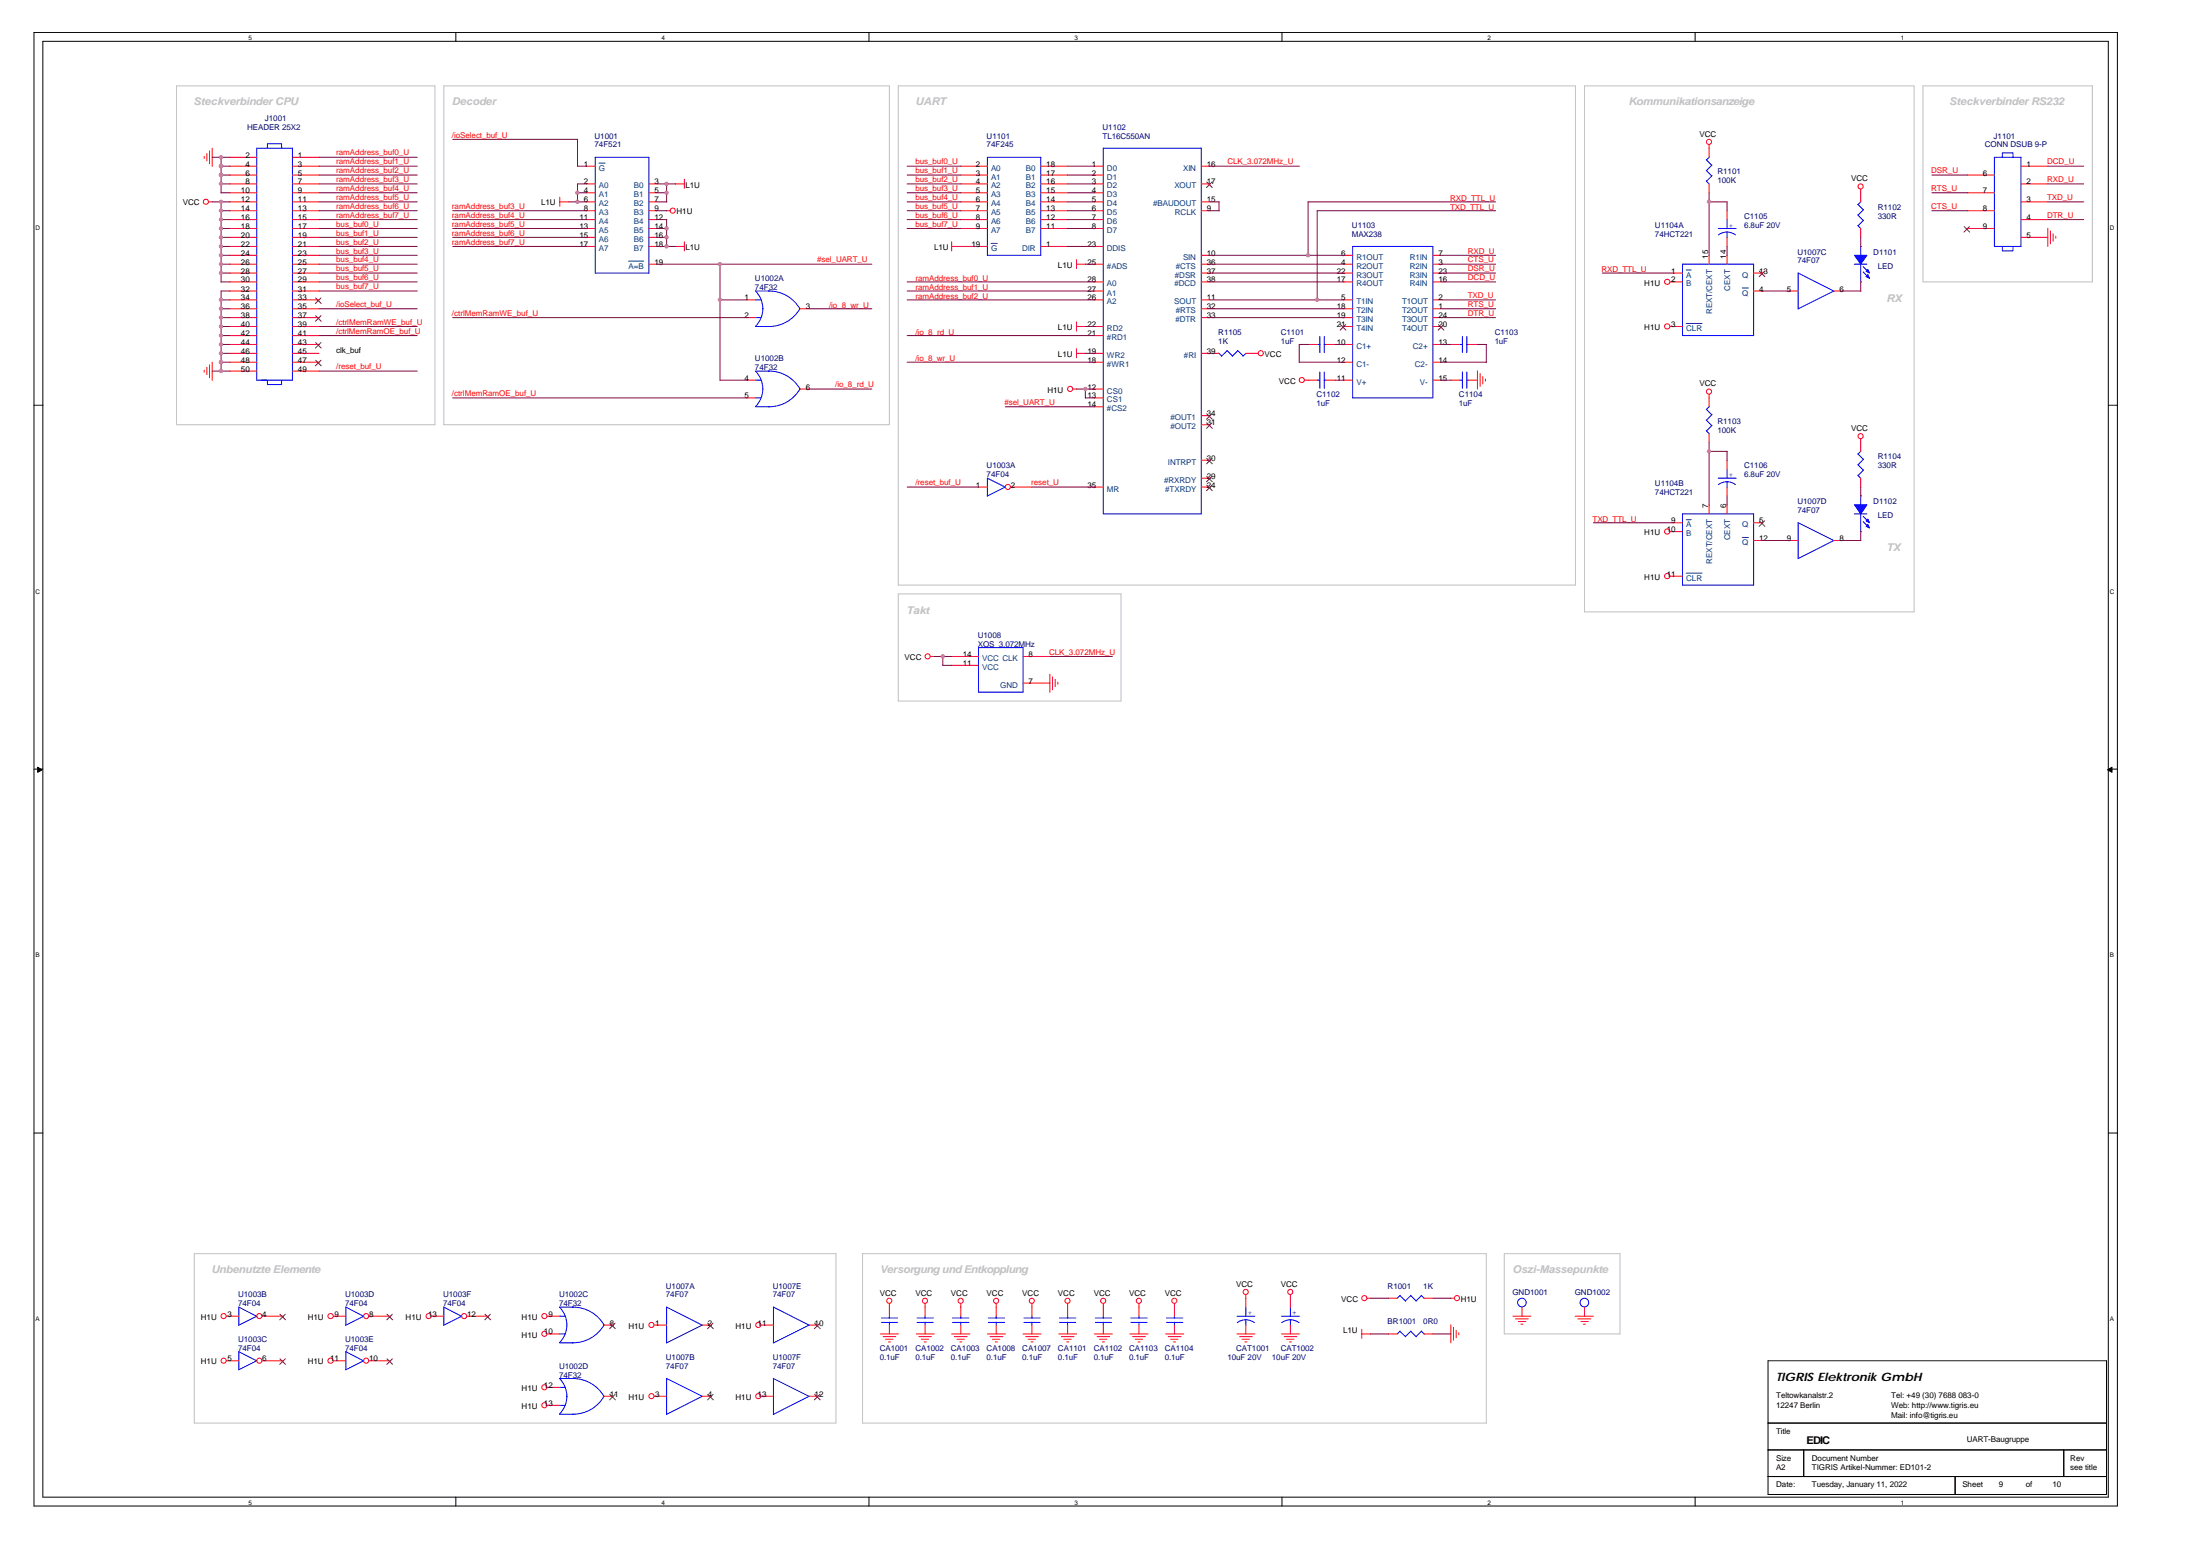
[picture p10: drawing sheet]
<svg xmlns="http://www.w3.org/2000/svg" width="420mm" height="297mm" viewBox="0 0 420 297" stroke-linecap="round" stroke-linejoin="round" font-family="sans-serif">
<g fill="none" stroke="#000" stroke-width=".19">
<path d="M6.5 6.2h397.9v281.3h-397.9zM8.2 7.9h394.4v277.9h-394.4zM87.1 6.2v1.7M166 6.2v1.7M244.8 6.2v1.7M323.7 6.2v1.7M6.5 77.4h1.7M402.6 77.4h1.7M6.5 146.8h1.7M402.6 146.8h1.7M6.5 216.3h1.7M402.6 216.3h1.7"/>
<path d="M337.7 259.8h64.6v25.5h-64.6zM337.7 271.7h64.6M337.7 276.8h64.6M344.5 276.8v5.1M394.1 276.8v5.1M87.1 285.8v1.7M166 285.8v1.7M244.8 285.8v1.7M323.7 285.8v1.7M337.7 281.9h64.6M373.4 281.9v3.4"/>
</g>
<g fill="#000" stroke="#000" stroke-width=".19">
<path d="M7.2 146.5l.8 .5-.8 .4z" fill-rule="evenodd"/>
<path d="M402.5 147l.9-.5v.9z" fill-rule="evenodd"/>
</g>
<path d="M33.7 16.4h49.4v64.7h-49.4zM84.8 16.4h85.1v64.7h-85.1zM171.5 16.4h129.4v95.3h-129.4zM302.6 16.4h63v100.4h-63zM367.3 16.4h32.3v37.4h-32.3zM171.5 113.4h42.6v20.4h-42.6zM37.1 239.3h122.6v32.4h-122.6zM164.7 239.3h119.2v32.4h-119.2zM287.3 239.3h22.1v15.3h-22.1z" fill="none" stroke="#c0c0c0" stroke-width=".19"/>
<g fill="none" stroke="#f00" stroke-width=".19">
<path d="M39 29.9v.3M39.5 29.3v1.4M39.8 38.5h.8M40 28.8v2.5M40.5 28.3v3.5M43.9 35.1h5.1M43.9 38.5h5.1M43.9 31.7h5.1M43.9 33.4h5.1M43.9 36.8h5.1M43.9 30h5.1M55.9 35.1h5"/>
<path d="M55.9 38.5h5M55.9 31.7h5M55.9 33.4h5M55.9 36.8h5M55.9 30h5M106.9 38.5h1.7M106.9 37.6v1.8M112 35.1h1.7M112 38.5h1.7M112 31.7h1.7M112 36.8h1.7M123.9 35.1h1.7"/>
<path d="M123.9 38.5h1.7M123.9 36.8h1.7M129 35.1h1.7M130.7 34.2v1.8M183.5 35.1h5.1M183.5 38.5h5.1M183.5 31.7h5.1M183.5 33.4h5.1M183.5 36.8h5.1M198.8 35.1h5.1M198.8 38.5h5.1M198.8 31.7h5.1"/>
<path d="M198.8 33.4h5.1M198.8 36.8h5.1M209 35.1h1.7M209 38.5h1.7M209 31.7h1.7M209 33.4h1.7M209 36.8h1.7M229.4 35.1h1.7M229.4 38.5h1.7M229.4 31.7h1.7M326.4 27.6v2.4M326.4 35.1v1.7"/>
<path d="M355.4 36.1v2.4M375.8 33.4h5.1M375.8 36.8h5.1M386 35.1h5.1M386 38.5h5.1M386 31.7h5.1M43.9 47h5.1M43.9 50.4h5.1M43.9 40.2h5.1M43.9 53.8h5.1M43.9 55.6h5.1M43.9 41.9h5.1"/>
<path d="M43.9 43.6h5.1M43.9 45.3h5.1M43.9 48.7h5.1M43.9 52.1h5.1M43.9 57.2h5.1M43.9 58.9h5.1M55.9 47h5M55.9 50.4h5M55.9 40.2h5M55.9 53.8h5M55.9 55.6h5M55.9 41.9h5"/>
<path d="M55.9 43.6h5M55.9 45.3h5M55.9 48.7h5M55.9 52.1h5M55.9 57.2h5M55.9 58.9h5M112 47h1.7M112 40.2h1.7M112 41.9h1.7M112 43.6h1.7M112 45.3h1.7M123.9 47h1.7"/>
<path d="M123.9 50.4h1.7M123.9 40.2h1.7M123.9 41.9h1.7M123.9 43.6h1.7M123.9 45.3h1.7M127.3 40.2h.7M129 47h1.7M130.7 46.2v1.7M142.6 57.2h1.7M152.8 58.9h1.7M181.8 47h6.8M181.8 46.2v1.7"/>
<path d="M183.5 40.2h5.1M183.5 41.9h5.1M183.5 43.6h5.1M198.8 47h5.1M198.8 40.2h5.1M198.8 41.9h5.1M198.8 43.6h5.1M205.6 49.5v1.8M205.6 50.4h1.7M209 47h1.7M209 50.4h1.7M209 40.2h1.7"/>
<path d="M209 53.8h1.7M209 55.6h1.7M209 41.9h1.7M209 43.6h1.7M209 57.2h1.7M229.4 50.4h1.7M229.4 40.2h1.7M229.4 53.8h1.7M229.4 48.7h1.7M229.4 52.1h1.7M229.4 57.2h1.7M229.4 58.9h1.7"/>
<path d="M256.6 50.4h1.7M256.6 53.8h1.7M256.6 48.7h1.7M256.6 52.1h1.7M256.6 57.2h1.7M256.6 58.9h1.7M273.7 50.4h1.7M273.7 53.8h1.7M273.7 48.7h1.7M273.7 52.1h1.7M273.7 57.2h1.7M273.7 58.9h1.7"/>
<path d="M319 53.8h2.3M319.6 52.1h1.7M326.4 48.7v1.7M329.8 40.2v1.7M329.8 45.3v1.7M329.8 48.7v1.7M334.9 55.6h1.7M334.9 52.1h1.7M341.7 55.6h1.7M350.2 55.6h1.7M355.4 47h.1M355.4 53.8h.1"/>
<path d="M355.4 43.6v1.7M375.8 40.2h5.1M375.8 43.6h5.1M386 41.9h5.1M386 45.3h5.1M391.1 43.6v3.4M391.6 44.1v2.4M392.1 44.6v1.4M392.6 45.1v.4M39 70.7v.3M39.5 70.1v1.4M40 69.7v2.4"/>
<path d="M40.5 69.1v3.5M43.9 62.3h5.1M43.9 67.5h5.1M43.9 65.8h5.1M43.9 60.6h5.1M43.9 69.1h5.1M43.9 64.1h5.1M43.9 70.8h5.1M55.9 62.3h5M55.9 67.5h5M55.9 65.8h5M55.9 60.6h5"/>
<path d="M55.9 69.1h5M55.9 64.1h5M55.9 70.8h5M142.6 72.6h1.7M142.6 76h1.7M142.6 60.6h1.7M152.8 74.3h1.7M204.9 74.3h.7M205.6 62.3h1.7M205.6 61.4v1.8M205.6 66.6v1.7M205.6 67.5h1.7"/>
<path d="M209 62.3h1.7M209 67.5h1.7M209 74.3h1.7M209 76h1.7M209 69.1h1.7M209 77.7h1.7M209 64.1h1.7M229.4 67.5h3.4M229.4 60.6h1.7M229.4 79.3h1.7M237.9 67.5h2.4M249.1 72.6h2.5"/>
<path d="M249.8 65.8h1.8M253.3 72.6h1.6M253.3 65.8h1.6M256.6 72.6h1.7M256.6 62.3h1.7M256.6 65.8h1.7M256.6 60.6h1.7M256.6 69.1h1.7M273.7 72.6h1.7M273.7 62.3h1.7M273.7 65.8h1.7M273.7 60.6h1.7"/>
<path d="M273.7 69.1h1.7M277.1 72.6h1.7M277.1 65.8h1.7M280.5 72.6h1.7M280.5 65.8h1.7M282.2 70.8v3.5M282.7 71.3v2.5M283.2 71.9v1.4M283.7 72.4v.3M319 62.3h2.3M326.4 75.3v2.4M186.9 93h1.7"/>
<path d="M193 93h4.1M209 93h1.7M229.4 93h1.7M229.4 91.3h1.7M229.4 87.9h1.7M229.4 81.1h1.7M319.6 99.8h1.7M326.4 82.8v1.7M326.4 96.4v1.7M329.8 87.9v1.7M329.8 93v1.7M329.8 96.4v1.7"/>
<path d="M334.9 99.8h1.7M355.4 94.7h.1M355.4 83.8v2.4M355.4 91.3v1.7M319 110h2.3M319 101.5h2.3M334.9 103.2h1.7M341.7 103.2h1.7M350.2 103.2h1.7M355.4 101.5h.1M177.7 125.3h.7M181.8 125.3h5.1"/>
<path d="M181.8 127h5.1M195.4 125.3h5.1M195.4 130.4h5.1M200.5 128.7v3.5M201 129.2v2.5M201.5 129.7v1.4M202 130.2v.4M43.2 251.3h2.4M43.2 259.8h2.4M50.1 251.3h4M50.1 259.8h4M63.7 251.3h2.4"/>
<path d="M63.7 259.8h2.4M70.5 251.3h4.1M70.5 259.8h4.1M82.4 251.3h2.4M89.2 251.3h4.1M104.5 254.6h2.4M104.5 251.3h2.4M115.4 253h1.7M124.9 253h2.4M134.1 253h1.7M145.3 253h2.4M154.5 253h1.7"/>
<path d="M168.2 254.6h3.4M168.7 255.2h2.4M169.1 255.7h1.4M169.7 256.2h.4M169.9 248.8v2.5M169.9 253v1.6M175 254.6h3.4M175.5 255.2h2.4M176 255.7h1.3M176.5 256.2h.4M176.7 248.8v2.5M176.7 253v1.6"/>
<path d="M181.8 254.6h3.4M182.3 255.2h2.4M182.8 255.7h1.4M183.3 256.2h.4M183.5 248.8v2.5M183.5 253v1.6M188.6 254.6h3.4M189.1 255.2h2.4M189.5 255.7h1.4M190.1 256.2h.4M190.3 248.8v2.5M190.3 253v1.6"/>
<path d="M195.4 254.6h3.4M195.9 255.2h2.4M196.4 255.7h1.4M196.9 256.2h.4M197.1 248.8v2.5M197.1 253v1.6M202.2 254.6h3.4M202.7 255.2h2.4M203.2 255.7h1.4M203.7 256.2h.4M203.9 248.8v2.5M203.9 253v1.6"/>
<path d="M209 254.6h3.4M209.5 255.2h2.4M210 255.7h1.4M210.5 256.2h.4M210.7 248.8v2.5M210.7 253v1.6M215.8 254.6h3.5M216.3 255.2h2.5M216.8 255.7h1.4M217.4 256.2h.3M217.5 248.8v2.5M217.5 253v1.6"/>
<path d="M222.6 254.6h3.5M223.1 255.2h2.5M223.6 255.7h1.4M224.1 256.2h.4M224.3 248.8v2.5M224.3 253v1.6M236.2 254.6h3.5M236.7 255.2h2.5M237.2 255.7h1.4M237.8 256.2h.3M237.9 247.2v2.3M237.9 253v1.6"/>
<path d="M244.7 254.6h3.5M245.3 255.2h2.4M245.7 255.7h1.4M246.3 256.2h.3M246.4 247.2v2.3M246.4 253v1.6M260.1 254.6h1.7M260.1 253.8v1.7M261.1 247.8h.7M265.1 247.8h1.7M265.1 254.6h1.7M272 247.8h1.7"/>
<path d="M272 254.6h1.7M277 247.8h.8M277.1 252.9v3.4M277.6 253.4v2.4M278.1 254v1.4M278.6 254.4v.4M288.9 251.3h3.5M289.4 251.8h2.5M290 252.3h1.4M290.5 252.8h.3M290.7 249.5v1.8M300.8 251.3h3.5"/>
<path d="M301.3 251.8h2.5M301.9 252.3h1.4M302.4 252.8h.4M302.6 249.5v1.8M104.5 264.9h2.4M104.5 268.3h2.4M115.4 266.5h1.7M124.9 266.5h2.4M134.1 266.5h1.7M145.3 266.5h2.4M154.5 266.5h1.7"/>
<circle cx="39.3" cy="38.5" r=".49"/>
<circle cx="326.4" cy="27.1" r=".49"/>
<circle cx="355.3" cy="35.6" r=".49"/>
<circle cx="128.5" cy="40.2" r=".49"/>
<circle cx="318.4" cy="53.8" r=".5"/>
<circle cx="204.4" cy="74.2" r=".49"/>
<circle cx="240.8" cy="67.4" r=".49"/>
<circle cx="248.6" cy="72.6" r=".49"/>
<circle cx="318.4" cy="62.3" r=".5"/>
<circle cx="326.4" cy="74.8" r=".49"/>
<circle cx="192.5" cy="93" r=".49"/>
<circle cx="355.3" cy="83.3" r=".49"/>
<circle cx="318.4" cy="101.5" r=".5"/>
<circle cx="318.4" cy="110" r=".5"/>
<circle cx="177.2" cy="125.3" r=".49"/>
<circle cx="42.7" cy="251.2" r=".49"/>
<circle cx="42.7" cy="259.8" r=".49"/>
<circle cx="49.5" cy="251.2" r=".49"/>
<circle cx="49.5" cy="259.8" r=".49"/>
<circle cx="63.1" cy="251.2" r=".5"/>
<circle cx="63.1" cy="259.8" r=".5"/>
<circle cx="69.9" cy="251.2" r=".49"/>
<circle cx="69.9" cy="259.8" r=".49"/>
<circle cx="81.9" cy="251.2" r=".49"/>
<circle cx="88.6" cy="251.2" r=".49"/>
<circle cx="104" cy="251.2" r=".49"/>
<circle cx="104" cy="254.6" r=".49"/>
<circle cx="124.4" cy="252.9" r=".49"/>
<circle cx="144.8" cy="252.9" r=".49"/>
<circle cx="169.8" cy="248.3" r=".49"/>
<circle cx="176.7" cy="248.3" r=".49"/>
<circle cx="183.5" cy="248.3" r=".49"/>
<circle cx="190.2" cy="248.3" r=".49"/>
<circle cx="197.1" cy="248.3" r=".49"/>
<circle cx="203.9" cy="248.3" r=".49"/>
<circle cx="210.7" cy="248.3" r=".49"/>
<circle cx="217.5" cy="248.3" r=".49"/>
<circle cx="224.3" cy="248.3" r=".49"/>
<circle cx="237.9" cy="246.6" r=".49"/>
<circle cx="246.4" cy="246.6" r=".49"/>
<circle cx="260.6" cy="247.8" r=".49"/>
<circle cx="278.3" cy="247.8" r=".49"/>
<circle cx="104" cy="264.8" r=".49"/>
<circle cx="104" cy="268.3" r=".49"/>
<circle cx="124.4" cy="266.5" r=".49"/>
<circle cx="144.8" cy="266.5" r=".49"/>
</g>
<g fill="none" stroke="#00f" stroke-width=".19">
<path d="M49 28.3h6.9v44.3h-6.9zM51.1 28.3v-.9h2.7v.9M113.7 30h10.2v22.1h-10.2zM188.6 30h10.2v18.7h-10.2zM210.7 28.3h18.7v69.8h-18.7zM325.9 34.6l.5 .5M325.9 32.5l1 1.1M325.9 30.5l1 1.1M326.4 30l-.5 .5M327 33.5l-1.1 1.1M327 31.5l-1.1 1.1M354.8 39l1.1 1.1"/>
<path d="M355.4 38.5l-.5 .5M380.9 30h5.1v17h-5.1zM382.4 30v-.8h2v.8M144.3 57.2h1.1M152.8 58.9a6.8 6.8 0 0 1-6 3.4h-2.5a4.7 4.7 0 0 0 1.4-3.4 4.8 4.8 0 0 0-1.4-3.3h2.5a6.8 6.8 0 0 1 6 3.3M258.3 47h15.4v29h-15.4zM321.3 50.4h13.6v13.7h-13.6zM328.1 43.6h3.5M329.8 44.3l.9 .1 .7 .4M329.8 44.3l-.7 .1-.9 .4M329.8 41.9v1.8M329.8 44.3v1.1"/>
<path d="M343.4 52.1l6.9 3.5-6.9 3.4M343.4 52.1v6.8M354.1 50.4h2.4M354.8 43.1l.6 .5M354.8 41l1.1 1.1M355.4 47v1.8M355.4 50.4v3.5M355.8 50.9l1.1 1.1M355.8 51.9l1.1 1.1M355.9 42.1l-1 1M355.9 40l-1 1.1M382.4 47v.9h2v-.9"/>
<path d="M49.9 72.6h1.2v.8h2.7v-.8M144.3 70.8h2.5a6.8 6.8 0 0 1 6 3.5 6.9 6.9 0 0 1-6 3.4l-2.5-.1a4.8 4.8 0 0 0 0-6.8zM144.3 72.6h1.1M144.3 76h1.1M144.3 60.6h1.1M232.8 67.4l.5 .6M234.3 66.9l1.1 1.1M234.4 66.9l-1.1 1.1M236.4 66.9l1 1.1M236.4 66.9l-1.1 1.1M237.9 67.5l-.5 .5M251.6 72.6h.5"/>
<path d="M251.6 65.8h.5M252.1 64.2v3.1M252.1 71v3.1M252.9 72.6h.4M252.9 65.8h.4M252.9 64.2v3.1M252.9 71v3.1M278.8 72.6h.5M278.8 65.8h.5M279.3 64.2v3.1M279.3 71v3.1M280.1 72.6h.4"/>
<path d="M280.1 65.8h.4M280.1 64.2v3.1M280.1 71v3.1M325.9 78.1l1 1.1M326.4 77.6l-.5 .6M327 79.1l-1.1 1.1M188.6 91.3l3.4 1.7M188.6 91.2v3.5M192 93l-3.5 1.7M321.3 98.1h13.6v13.6h-13.6zM325.9 82.2l.5 .6M325.9 80.2l1 1.1"/>
<path d="M327 81.2l-1.1 1.1M328.1 91.3h3.5M329.8 92l.9 .1 .7 .4M329.8 92l-.7 .1-.9 .4M329.8 89.6v1.7M329.8 92v1M343.4 99.8v6.8M343.4 99.8l6.9 3.4M354.1 98.1h2.4M354.8 90.7l.6 .6M354.8 88.7l1.1 1.1M354.8 86.6l1.1 1.1"/>
<path d="M355.4 94.7v1.7M355.4 98.1v3.4M355.4 86.1l-.5 .6M355.8 98.6l1.1 1M355.8 99.6l1.1 1M355.9 89.7l-1 1.1M355.9 87.6l-1 1.1M350.2 103.2l-6.8 3.5M186.9 123.6h8.5v8.5h-8.5zM45.6 249.5v3.5M45.6 249.5l3.5 1.8M49 259.8l-3.4 1.7"/>
<path d="M49 251.3l-3.4 1.7M49.1 259.8l-3.5-1.8v3.5M66.1 249.5l3.4 1.8M66.1 249.5v3.5M69.4 251.3l-3.4 1.7M69.4 259.8l-3.4 1.7M69.5 259.8l-3.4-1.8v3.5M84.8 249.5l3.4 1.8M84.8 249.5v3.5M88.2 251.3l-3.5 1.7M106.9 251.3h1.1M106.9 254.6h1.1"/>
<path d="M115.4 253a6.8 6.8 0 0 0-6-3.5h-2.5a4.8 4.8 0 0 1 0 6.8M115.4 252.9a6.8 6.8 0 0 1-6 3.4h-2.5M127.3 249.5l6.9 3.5M127.3 249.5v6.8M134.1 253l-6.8 3.4M147.7 249.5v6.8M147.7 249.5l6.9 3.5M154.5 253l-6.8 3.4M168.3 252.4h3.1M168.3 251.6h3.1M169.9 251.3v.3M169.9 252.4v.6"/>
<path d="M175.1 252.4h3.1M175.1 251.6h3.1M176.7 251.3v.3M176.7 252.4v.6M181.9 252.4h3.2M181.9 251.6h3.2M183.5 251.3v.3M183.5 252.4v.6M188.7 252.4h3.2M188.7 251.6h3.2M190.3 251.3v.3M190.3 252.4v.6"/>
<path d="M195.6 252.4h3M195.6 251.6h3M197.1 251.3v.3M197.1 252.4v.6M202.4 252.4h3.1M202.4 251.6h3.1M203.9 251.3v.3M203.9 252.4v.6M209.2 252.4h3.1M209.2 251.6h3.1M210.7 251.3v.3M210.7 252.4v.6"/>
<path d="M216 252.4h3.1M216 251.6h3.1M217.5 251.3v.3M217.5 252.4v.6M222.8 252.4h3.1M222.8 251.6h3.1M224.3 251.3v.3M224.3 252.4v.6M236.2 251.3h3.5M237.9 251.9l.7 .1 1 .5M237.9 251.9l-.7 .1-.9 .5M237.9 249.5v1.8"/>
<path d="M237.9 251.9v1.1M244.7 251.3h3.5M246.4 251.9l.7 .1 1 .5M246.4 251.9l-.7 .1-.9 .5M246.4 249.5v1.8M246.4 251.9v1.1M267.3 247.3l1.1 1.1M267.3 254.1l1.1 1.1M267.4 247.3l-.6 .5M267.4 254.1l-.6 .5M269.4 247.3l1.1 1.1M269.4 254.1l1.1 1.1"/>
<path d="M269.5 247.3l-1.1 1M269.5 254.1l-1.1 1.1M271.5 247.3l.5 .6M271.5 254.1l.5 .6M271.5 247.3l-1.1 1M271.5 254.1l-1.1 1.1M106.9 264.9h1.1M106.9 268.3h1.1M115.4 266.5a6.8 6.8 0 0 1-6 3.5l-2.5-.1a4.8 4.8 0 0 0 1.4-3.4 4.8 4.8 0 0 0-1.4-3.3h2.5a6.8 6.8 0 0 1 5.9 3.3M127.3 263.1v6.9M127.3 263.2l6.9 3.4M134.1 266.5l-6.8 3.5"/>
<path d="M147.7 263.2l6.9 3.4M147.7 263.1v6.9M154.5 266.5l-6.8 3.5"/>
<circle cx="290.7" cy="248.7" r=".82"/>
<circle cx="302.6" cy="248.7" r=".82"/>
</g>
<g fill="none" stroke="#804000" stroke-width=".19">
<path d="M230.5 34.7l1 1.1M231.5 34.7l-1.1 1.1M60.3 56.9l1 1M61.3 56.9l-1.1 1M336 51.8l1.1 1M337 51.8l-1 1M375.1 43.3l1.1 1M376.1 43.3l-1 1M60.3 60.3l1 1M60.3 65.4l1 1M60.3 68.8l1 1M61.3 60.3l-1.1 1"/>
<path d="M61.3 65.4l-1.1 1M61.3 68.8l-1.1 1M230.5 79l1 1M231.5 79l-1.1 1M256 62l1 1M257 62l-1.1 1M274.7 62l1.1 1M275.7 62l-1 1M230.5 92.6l1 1.1M230.5 90.9l1 1.1M230.5 87.5l1 1M230.5 80.7l1 1.1"/>
<path d="M231.5 87.5l-1.1 1M231.5 92.6l-1.1 1.1M231.5 90.9l-1.1 1.1M231.5 80.7l-1.1 1.1M336 99.4l1.1 1.1M337 99.4l-1 1.1M53.5 259.4l1 1.1M53.5 250.9l1 1.1M54.5 259.4l-1.1 1.1M54.5 250.9l-1.1 1.1M73.9 250.9l1.1 1.1M73.9 259.4l1.1 1.1"/>
<path d="M74.9 250.9l-1 1.1M74.9 259.4l-1 1.1M92.6 250.9l1.1 1.1M93.6 250.9l-1 1.1M116.5 252.6l1 1M117.5 252.6l-1.1 1M135.2 252.6l1 1M136.2 252.6l-1.1 1M155.6 252.6l1 1M156.6 252.6l-1.1 1M116.5 266.2l1 1M117.5 266.2l-1.1 1"/>
<path d="M135.2 266.2l1 1M136.2 266.2l-1.1 1M155.6 266.2l1 1M156.6 266.2l-1.1 1"/>
</g>
<g fill="#00f" stroke="#00f" stroke-width=".19">
<path d="M354.2 48.7h2.3l-1.1 1.7z" fill-rule="evenodd"/>
<path d="M356.7 52.5l.4 .6-.7-.3z" fill-rule="evenodd"/>
<path d="M356.7 51.4l.4 .7-.7-.3z" fill-rule="evenodd"/>
<path d="M354.2 96.4h2.3l-1.1 1.7z" fill-rule="evenodd"/>
<path d="M356.7 100.1l.4 .7-.7-.3z" fill-rule="evenodd"/>
<path d="M356.7 99.1l.4 .7-.7-.3z" fill-rule="evenodd"/>
</g>
<path d="M114.4 31.1h1.2M120.1 49.9h2.8M189.3 46.5h1.2M322 51.5h1M332.7 55h1.2M322 61.8h3.1M322 99.2h1M322 109.4h3.1M332.7 102.6h1.2" fill="none" stroke="#004080" stroke-width=".19"/>
<g fill="none" stroke="#800040" stroke-width=".19">
<path d="M40.5 38.5h3.5M40.5 30h3.5M42.2 35.1h1.8M42.2 33.4h1.8M42.2 36.8h1.8M42.2 31.7h1.8M42.2 30v6.8M42.2 38.5v15.4M60.9 35.1h18.8M60.9 33.4h18.8M60.9 36.8h18.8M60.9 31.7h18.8"/>
<path d="M60.9 38.5h18.8M60.9 30h18.8M86.5 26.6h23.8M108.6 38.5h3.4M110.3 36.8h1.7M110.3 31.7h1.7M110.3 26.6v5.2M112 35.1h-1.7v3.5M125.6 35.1h3.4M125.6 36.8h1.8M125.6 38.5h1.8M127.3 35.1v3.5"/>
<path d="M173.2 35.1h10.3M173.2 33.4h10.3M173.2 36.8h10.3M173.2 31.7h10.3M173.2 38.5h10.3M203.9 35.1h5.2M203.9 33.4h5.2M203.9 36.8h5.2M203.9 31.7h5.2M203.9 38.5h5.2M231.1 31.7h17.1M231.1 38.5h1.7"/>
<path d="M232.8 38.5v1.8M249.8 38.5h35.8M249.8 38.5v10.2M326.4 36.8v12M326.4 38.5h3.5M329.8 38.5v1.8M368.9 33.4h6.9M368.9 36.8h6.9M391.1 35.1h6.8M391.1 31.7h6.8M391.1 38.5h6.8M42.2 41.9h1.8"/>
<path d="M42.2 43.6h1.8M42.2 48.7h1.8M42.2 50.4h1.8M42.2 57.2h1.8M42.2 40.2h1.8M42.2 53.8h1.8M42.2 52.1h1.8M42.2 47h1.8M42.2 58.9h1.8M42.2 45.3h1.8M44 55.6h-1.8v15.3M60.9 55.6h18.8"/>
<path d="M60.9 41.9h18.8M60.9 43.6h18.8M60.9 48.7h18.8M60.9 50.4h18.8M60.9 40.2h18.8M60.9 53.8h18.8M60.9 52.1h18.8M60.9 47h18.8M60.9 58.9h18.8M60.9 45.3h18.8M86.5 41.9h25.5M86.5 43.6h25.5"/>
<path d="M86.5 40.2h25.5M86.5 47h25.5M86.5 45.3h25.5M125.6 41.9h1.8M125.6 43.6h1.8M125.6 50.4h40.9M125.6 40.2h1.8M125.6 47h3.4M125.6 45.3h1.8M127.3 41.9v5.2M137.5 57.2h5.2M137.5 50.4v22.2"/>
<path d="M154.5 58.9h12M173.2 55.6h35.9M173.2 41.9h10.3M173.2 43.6h10.3M173.2 57.2h35.9M173.2 40.2h10.3M173.2 53.8h35.9M203.9 41.9h5.2M203.9 43.6h5.2M203.9 40.2h5.2M203.9 47h5.2M207.3 50.4h1.8"/>
<path d="M231.1 48.7h25.6M231.1 50.4h25.6M231.1 57.2h25.6M231.1 40.2h1.7M231.1 53.8h25.6M231.1 52.1h25.6M231.1 58.9h25.6M251.6 40.2h34M251.6 40.2v17M275.4 48.7h10.2M275.4 50.4h10.2M275.4 57.2h10.2"/>
<path d="M275.4 53.8h10.2M275.4 52.1h10.2M275.4 58.9h10.2M306 52.1h13.7M329.8 47v1.8M336.6 55.6h5.2M351.9 55.6h3.5M355.4 45.3v1.8M355.4 53.8v1.8M368.9 40.2h6.9M391.1 41.9h6.8M40.5 70.8h3.5"/>
<path d="M42.2 65.8h1.8M42.2 62.3h1.8M42.2 64.1h1.8M42.2 60.6h1.8M42.2 69.1h1.8M42.2 67.5h1.8M60.9 62.3h18.8M60.9 64.1h18.8M60.9 70.8h18.8M86.5 60.6h56.2M86.5 76h56.2M137.5 72.6h5.2"/>
<path d="M154.5 74.3h12M173.2 64.1h35.9M173.2 69.1h35.9M192 77.7h17.1M205.6 74.3h3.5M207.3 74.3v1.7M207.3 62.3h1.8M207.3 67.5h1.8M207.3 76h1.8M231.1 60.6h25.6M248.1 69.1h8.6M249.9 65.8h-1.8v3.4"/>
<path d="M254.9 65.8h1.8M254.9 72.6h1.8M275.4 65.8h1.7M275.4 60.6h10.2M275.4 72.6h1.7M275.4 69.1h8.5M282.2 65.8h1.7M283.9 65.8v3.4M173.2 93h13.7M197.1 93h12M304.3 99.8h15.4M326.4 84.5v11.9"/>
<path d="M326.4 86.2h3.5M329.8 86.2v1.7M329.8 94.7v1.7M355.4 93v1.7M336.6 103.2h5.2M351.9 103.2h3.5M355.4 101.5v1.7M178.4 125.3h3.4M180.1 125.3v1.8M180.1 127h1.7M200.5 125.3h11.9M261.8 254.6h3.4"/>
<path d="M261.8 247.8h3.4M273.7 254.6h3.4M273.7 247.8h3.4"/>
</g>
<g fill="#f0f" stroke="#f0f" stroke-width=".19">
<circle cx="326.4" cy="38.5" r=".32"/>
<circle cx="326.4" cy="86.1" r=".32"/>
<circle cx="137.5" cy="50.4" r=".32"/>
<circle cx="127.3" cy="35.1" r=".32"/>
<circle cx="137.5" cy="57.2" r=".32"/>
<circle cx="127.3" cy="47" r=".32"/>
<circle cx="127.3" cy="43.6" r=".32"/>
<circle cx="110.3" cy="36.8" r=".32"/>
<circle cx="127.3" cy="45.3" r=".32"/>
<circle cx="127.3" cy="36.8" r=".32"/>
<circle cx="110.3" cy="38.5" r=".32"/>
<circle cx="42.2" cy="67.4" r=".32"/>
<circle cx="42.2" cy="38.5" r=".32"/>
<circle cx="42.2" cy="65.7" r=".32"/>
<circle cx="42.2" cy="64" r=".32"/>
<circle cx="42.2" cy="45.3" r=".32"/>
<circle cx="42.2" cy="62.3" r=".32"/>
<circle cx="42.2" cy="40.2" r=".32"/>
<circle cx="42.2" cy="57.2" r=".32"/>
<circle cx="42.2" cy="47" r=".32"/>
<circle cx="42.2" cy="60.6" r=".32"/>
<circle cx="42.2" cy="52.1" r=".32"/>
<circle cx="42.2" cy="43.6" r=".32"/>
<circle cx="42.2" cy="69.1" r=".32"/>
<circle cx="42.2" cy="70.8" r=".32"/>
<circle cx="42.2" cy="48.7" r=".32"/>
<circle cx="42.2" cy="41.9" r=".32"/>
<circle cx="42.2" cy="50.4" r=".32"/>
<circle cx="42.2" cy="58.9" r=".32"/>
<circle cx="42.2" cy="31.7" r=".32"/>
<circle cx="42.2" cy="30" r=".32"/>
<circle cx="42.2" cy="33.4" r=".32"/>
<circle cx="42.2" cy="35.1" r=".32"/>
<circle cx="180" cy="125.3" r=".32"/>
<circle cx="249.8" cy="48.7" r=".32"/>
<circle cx="251.5" cy="57.2" r=".32"/>
<circle cx="207.3" cy="74.2" r=".32"/>
</g>
<text font-size="2.2" x="339.2" y="263.7">TIGRIS Elektronik GmbH</text>
<g font-size="2" fill="#c0c0c0">
<text x="37" y="20.1">Steckverbinder CPU</text>
<text x="86.3" y="20.1">Decoder</text>
<text x="174.8" y="20.1">UART</text>
<text x="311" y="20.1">Kommunikationsanzeige</text>
<text x="372.2" y="20.1">Steckverbinder RS232</text>
<text x="360.3" y="57.6">RX</text>
<text x="360.3" y="105.2">TX</text>
<text x="173.1" y="117.2">Takt</text>
<text x="40.4" y="243.1">Unbenutzte Elemente</text>
<text x="168" y="243.1">Versorgung und Entkopplung</text>
<text x="288.8" y="243.1">Oszi-Massepunkte</text>
</g>
<text font-size="2" x="345" y="275.7">EDIC</text>
<g font-size="1.5" fill="#000080">
<text x="50.6" y="23.1">J1001</text>
<text x="47.2" y="24.8">HEADER 25X2</text>
<text x="113.5" y="26.4">U1001</text>
<text x="113.5" y="28.1">74F521</text>
<text x="188.4" y="26.4">U1101</text>
<text x="188.4" y="28.1">74F245</text>
<text x="210.6" y="24.8">U1102</text>
<text x="210.6" y="26.4">TL16C550AN</text>
<text x="379.1" y="28.1">CONN DSUB 9-P</text>
<text x="380.7" y="26.4">J1101</text>
<text x="328" y="33.3">R1101</text>
<text x="328" y="35">100K</text>
<text x="333.1" y="41.8">C1105</text>
<text x="358.6" y="40.1">R1102</text>
<text x="358.6" y="41.8">330R</text>
<text x="258.2" y="43.5">U1103</text>
<text x="258.2" y="45.2">MAX238</text>
<text x="316.1" y="43.5">U1104A</text>
<text x="316.1" y="45.2">74HCT221</text>
<text x="333.1" y="43.5">6.8uF 20V</text>
<text x="144.2" y="53.7">U1002A</text>
<text x="343.3" y="48.6">U1007C</text>
<text x="343.3" y="50.3">74F07</text>
<text x="357.8" y="48.6">D1101</text>
<text x="358.6" y="51.3">LED</text>
<text x="144.2" y="55.4">74F32</text>
<text x="232.7" y="63.9">R1105</text>
<text x="232.7" y="65.6">1K</text>
<text x="244.6" y="63.9">C1101</text>
<text x="244.6" y="65.6">1uF</text>
<text x="285.5" y="63.9">C1103</text>
<text x="285.5" y="65.6">1uF</text>
<text x="144.2" y="69">U1002B</text>
<text x="144.2" y="70.7">74F32</text>
<text x="251.4" y="75.8">C1102</text>
<text x="251.4" y="77.5">1uF</text>
<text x="278.6" y="75.8">C1104</text>
<text x="278.6" y="77.5">1uF</text>
<text x="328" y="80.9">R1103</text>
<text x="328" y="82.6">100K</text>
<text x="188.4" y="89.4">U1003A</text>
<text x="333.1" y="89.4">C1106</text>
<text x="358.6" y="87.7">R1104</text>
<text x="358.6" y="89.4">330R</text>
<text x="188.4" y="91.1">74F04</text>
<text x="316.1" y="92.8">U1104B</text>
<text x="316.1" y="94.5">74HCT221</text>
<text x="333.1" y="91.1">6.8uF 20V</text>
<text x="343.3" y="96.2">U1007D</text>
<text x="343.3" y="97.9">74F07</text>
<text x="357.8" y="96.2">D1102</text>
<text x="358.6" y="99">LED</text>
<text x="186.7" y="121.7">U1008</text>
<text x="186.7" y="123.4">XOS_3.072MHz</text>
<text x="127.2" y="246">U1007A</text>
<text x="147.6" y="246">U1007E</text>
<text x="265" y="246">R1001</text>
<text x="271.8" y="246">1K</text>
<text x="45.5" y="247.7">U1003B</text>
<text x="45.5" y="249.4">74F04</text>
<text x="65.9" y="247.7">U1003D</text>
<text x="65.9" y="249.4">74F04</text>
<text x="84.6" y="247.7">U1003F</text>
<text x="84.6" y="249.4">74F04</text>
<text x="106.8" y="247.7">U1002C</text>
<text x="106.8" y="249.4">74F32</text>
<text x="127.2" y="247.7">74F07</text>
<text x="147.6" y="247.7">74F07</text>
<text x="288.8" y="247.2">GND1001</text>
<text x="300.7" y="247.2">GND1002</text>
<text x="45.5" y="256.2">U1003C</text>
<text x="45.5" y="257.9">74F04</text>
<text x="65.9" y="256.2">U1003E</text>
<text x="65.9" y="257.9">74F04</text>
<text x="168" y="257.9">CA1001</text>
<text x="174.8" y="257.9">CA1002</text>
<text x="181.6" y="257.9">CA1003</text>
<text x="188.4" y="257.9">CA1008</text>
<text x="195.2" y="257.9">CA1007</text>
<text x="202.1" y="257.9">CA1101</text>
<text x="208.9" y="257.9">CA1102</text>
<text x="215.6" y="257.9">CA1103</text>
<text x="222.5" y="257.9">CA1104</text>
<text x="236.1" y="257.9">CAT1001</text>
<text x="244.6" y="257.9">CAT1002</text>
<text x="265" y="252.8">BR1001</text>
<text x="271.8" y="252.8">0R0</text>
<text x="106.8" y="261.3">U1002D</text>
<text x="106.8" y="263">74F32</text>
<text x="127.2" y="259.6">U1007B</text>
<text x="127.2" y="261.3">74F07</text>
<text x="147.6" y="259.6">U1007F</text>
<text x="147.6" y="261.3">74F07</text>
<text x="168" y="259.6">0.1uF</text>
<text x="174.8" y="259.6">0.1uF</text>
<text x="181.6" y="259.6">0.1uF</text>
<text x="188.4" y="259.6">0.1uF</text>
<text x="195.2" y="259.6">0.1uF</text>
<text x="202.1" y="259.6">0.1uF</text>
<text x="208.9" y="259.6">0.1uF</text>
<text x="215.6" y="259.6">0.1uF</text>
<text x="222.5" y="259.6">0.1uF</text>
<text x="234.4" y="259.6">10uF 20V</text>
<text x="242.9" y="259.6">10uF 20V</text>
</g>
<g font-size="1.5" fill="#f00">
<text x="64.2" y="29.7">ramAddress_buf0_U</text>
<text x="86.3" y="26.3">/ioSelect_buf_U</text>
<text x="64.2" y="34.8">ramAddress_buf3_U</text>
<text x="64.2" y="31.4">ramAddress_buf1_U</text>
<text x="64.2" y="33.1">ramAddress_buf2_U</text>
<text x="174.8" y="33.1">bus_buf1_U</text>
<text x="174.8" y="31.4">bus_buf0_U</text>
<text x="174.8" y="34.8">bus_buf2_U</text>
<text x="234.4" y="31.4">CLK_3.072MHz_U</text>
<text x="368.8" y="33.1">DSR_U</text>
<text x="391" y="31.4">DCD_U</text>
<text x="391" y="34.8">RXD_U</text>
<text x="64.2" y="39.9">ramAddress_buf6_U</text>
<text x="64.2" y="36.5">ramAddress_buf4_U</text>
<text x="64.2" y="41.6">ramAddress_buf7_U</text>
<text x="64.2" y="38.2">ramAddress_buf5_U</text>
<text x="86.3" y="39.9">ramAddress_buf3_U</text>
<text x="86.3" y="41.6">ramAddress_buf4_U</text>
<text x="174.8" y="41.6">bus_buf6_U</text>
<text x="174.8" y="39.9">bus_buf5_U</text>
<text x="174.8" y="36.5">bus_buf3_U</text>
<text x="174.8" y="38.2">bus_buf4_U</text>
<text x="276.9" y="38.3">RXD_TTL_U</text>
<text x="276.9" y="40.1">TXD_TTL_U</text>
<text x="368.8" y="36.5">RTS_U</text>
<text x="368.8" y="39.9">CTS_U</text>
<text x="391" y="41.6">DTR_U</text>
<text x="391" y="38.2">TXD_U</text>
<text x="64.2" y="43.3">bus_buf0_U</text>
<text x="64.2" y="45">bus_buf1_U</text>
<text x="64.2" y="46.7">bus_buf2_U</text>
<text x="86.3" y="43.3">ramAddress_buf5_U</text>
<text x="86.3" y="45">ramAddress_buf6_U</text>
<text x="86.3" y="46.7">ramAddress_buf7_U</text>
<text x="174.8" y="43.3">bus_buf7_U</text>
<text x="64.2" y="50.1">bus_buf4_U</text>
<text x="64.2" y="53.5">bus_buf6_U</text>
<text x="64.2" y="51.8">bus_buf5_U</text>
<text x="64.2" y="48.4">bus_buf3_U</text>
<text x="156.1" y="50.1">#sel_UART_U</text>
<text x="174.8" y="53.7">ramAddress_buf0_U</text>
<text x="280.3" y="50.1">CTS_U</text>
<text x="280.3" y="53.5">DCD_U</text>
<text x="280.3" y="51.8">DSR_U</text>
<text x="280.3" y="48.4">RXD_U</text>
<text x="305.9" y="52">RXD_TTL_U</text>
<text x="64.2" y="55.2">bus_buf7_U</text>
<text x="64.2" y="58.6">/ioSelect_buf_U</text>
<text x="158.3" y="58.8">/io_8_wr_U</text>
<text x="174.8" y="55.4">ramAddress_buf1_U</text>
<text x="174.8" y="57.1">ramAddress_buf2_U</text>
<text x="280.3" y="56.9">TXD_U</text>
<text x="280.3" y="58.6">RTS_U</text>
<text x="64.2" y="63.7">/ctrlMemRamOE_buf_U</text>
<text x="64.2" y="62">/ctrlMemRamWE_buf_U</text>
<text x="86.3" y="60.3">/ctrlMemRamWE_buf_U</text>
<text x="174.8" y="63.9">/io_8_rd_U</text>
<text x="280.3" y="60.3">DTR_U</text>
<text x="64.2" y="70.5">/reset_buf_U</text>
<text x="174.8" y="69">/io_8_wr_U</text>
<text x="86.3" y="75.6">/ctrlMemRamOE_buf_U</text>
<text x="159.5" y="73.9">/io_8_rd_U</text>
<text x="191.9" y="77.3">#sel_UART_U</text>
<text x="174.8" y="92.7">/reset_buf_U</text>
<text x="196.9" y="92.7">reset_U</text>
<text x="304.2" y="99.6">TXD_TTL_U</text>
<text x="200.4" y="125">CLK_3.072MHz_U</text>
</g>
<g font-size="1.5">
<text x="324.6" y="26.1">VCC</text>
<text x="46.9" y="30.1">2</text>
<text x="46.9" y="31.8">4</text>
<text x="46.9" y="33.5">6</text>
<text x="46.9" y="35.2">8</text>
<text x="56.9" y="30.1">1</text>
<text x="56.9" y="31.8">3</text>
<text x="56.9" y="33.5">5</text>
<text x="56.9" y="35.2">7</text>
<text x="111.5" y="35.2">2</text>
<text x="111.5" y="31.8">1</text>
<text x="125" y="35.2">3</text>
<text x="130.9" y="35.8">L1U</text>
<text x="186.4" y="31.8">2</text>
<text x="186.4" y="33.5">3</text>
<text x="186.4" y="35.2">4</text>
<text x="199.8" y="31.8">18</text>
<text x="199.8" y="33.5">17</text>
<text x="199.8" y="35.2">16</text>
<text x="208.5" y="31.8">1</text>
<text x="208.5" y="33.5">2</text>
<text x="208.5" y="35.2">3</text>
<text x="230.5" y="31.8">16</text>
<text x="230.5" y="35.2">17</text>
<text x="353.5" y="34.6">VCC</text>
<text x="378.7" y="33.5">6</text>
<text x="387" y="31.8">1</text>
<text x="387" y="35.2">2</text>
<text x="34.9" y="39.2">VCC</text>
<text x="46" y="36.9">10</text>
<text x="46" y="38.6">12</text>
<text x="46" y="40.3">14</text>
<text x="56.9" y="36.9">9</text>
<text x="56.9" y="38.6">11</text>
<text x="56.9" y="40.3">13</text>
<text x="103.3" y="39.2">L1U</text>
<text x="111.5" y="36.9">4</text>
<text x="111.5" y="38.6">6</text>
<text x="111.5" y="40.3">8</text>
<text x="125" y="36.9">5</text>
<text x="125" y="38.6">7</text>
<text x="125" y="40.3">9</text>
<text x="129.2" y="40.9">H1U</text>
<text x="186.4" y="36.9">5</text>
<text x="186.4" y="38.6">6</text>
<text x="186.4" y="40.3">7</text>
<text x="199.8" y="36.9">15</text>
<text x="199.8" y="38.6">14</text>
<text x="199.8" y="40.3">13</text>
<text x="208.5" y="36.9">4</text>
<text x="208.5" y="38.6">5</text>
<text x="208.5" y="40.3">6</text>
<text x="230.5" y="40.3">9</text>
<text x="230.5" y="38.6">15</text>
<text x="378.7" y="36.9">7</text>
<text x="378.7" y="40.3">8</text>
<text x="387" y="38.6">3</text>
<text x="46" y="42">16</text>
<text x="46" y="43.7">18</text>
<text x="46" y="45.4">20</text>
<text x="46" y="47.1">22</text>
<text x="56.9" y="42">15</text>
<text x="56.9" y="43.7">17</text>
<text x="56.9" y="45.4">19</text>
<text x="56.9" y="47.1">21</text>
<text x="110.7" y="42">11</text>
<text x="110.7" y="43.7">13</text>
<text x="110.7" y="45.4">15</text>
<text x="110.7" y="47.1">17</text>
<text x="125" y="42">12</text>
<text x="125" y="43.7">14</text>
<text x="125" y="45.4">16</text>
<text x="125" y="47.1">18</text>
<text x="130.9" y="47.7">L1U</text>
<text x="178.4" y="47.7">L1U</text>
<text x="185.5" y="47.1">19</text>
<text x="186.4" y="42">8</text>
<text x="186.4" y="43.7">9</text>
<text x="199.8" y="47.1">1</text>
<text x="199.8" y="42">12</text>
<text x="199.8" y="43.7">11</text>
<text x="207.7" y="47.1">23</text>
<text x="208.5" y="42">7</text>
<text x="208.5" y="43.7">8</text>
<text x="378.7" y="43.7">9</text>
<text x="387" y="42">4</text>
<text x="387" y="45.4">5</text>
<text x="46" y="48.8">24</text>
<text x="46" y="50.5">26</text>
<text x="46" y="52.2">28</text>
<text x="46" y="53.9">30</text>
<text x="56.9" y="48.8">23</text>
<text x="56.9" y="50.5">25</text>
<text x="56.9" y="52.2">27</text>
<text x="56.9" y="53.9">29</text>
<text x="125" y="50.5">19</text>
<text x="202.1" y="51.1">L1U</text>
<text x="207.7" y="50.5">25</text>
<text x="207.7" y="53.9">28</text>
<text x="230.5" y="48.8">10</text>
<text x="230.5" y="50.5">36</text>
<text x="230.5" y="52.2">37</text>
<text x="230.5" y="53.9">38</text>
<text x="255.3" y="52.2">22</text>
<text x="255.3" y="53.9">17</text>
<text x="256.2" y="48.8">6</text>
<text x="256.2" y="50.5">4</text>
<text x="274.7" y="48.8">7</text>
<text x="274.7" y="50.5">3</text>
<text x="274.7" y="52.2">23</text>
<text x="274.7" y="53.9">16</text>
<text x="319.2" y="52.2">1</text>
<text x="319.2" y="53.9">2</text>
<text x="326.2" y="49.4" transform="rotate(-90 326.2 49.4)">15</text>
<text x="329.6" y="49.4" transform="rotate(-90 329.6 49.4)">14</text>
<text x="336" y="52.2">13</text>
<text x="46" y="55.7">32</text>
<text x="46" y="57.3">34</text>
<text x="46" y="59">36</text>
<text x="56.9" y="55.7">31</text>
<text x="56.9" y="57.3">33</text>
<text x="56.9" y="59">35</text>
<text x="142.2" y="57.3">1</text>
<text x="153.9" y="59">3</text>
<text x="207.7" y="57.3">26</text>
<text x="207.7" y="55.7">27</text>
<text x="230.5" y="57.3">11</text>
<text x="230.5" y="59">32</text>
<text x="255.3" y="59">18</text>
<text x="256.2" y="57.3">5</text>
<text x="274.7" y="57.3">2</text>
<text x="274.7" y="59">1</text>
<text x="314" y="54.5">H1U</text>
<text x="336" y="55.7">4</text>
<text x="341.2" y="55.7">5</text>
<text x="351.3" y="55.7">6</text>
<text x="46" y="60.7">38</text>
<text x="46" y="62.4">40</text>
<text x="46" y="64.2">42</text>
<text x="46" y="65.9">44</text>
<text x="56.9" y="60.7">37</text>
<text x="56.9" y="62.4">39</text>
<text x="56.9" y="64.2">41</text>
<text x="56.9" y="65.9">43</text>
<text x="142.2" y="60.7">2</text>
<text x="202.1" y="63">L1U</text>
<text x="207.7" y="64.2">21</text>
<text x="207.7" y="62.4">22</text>
<text x="230.5" y="60.7">33</text>
<text x="255.3" y="60.7">19</text>
<text x="255.3" y="62.4">21</text>
<text x="255.3" y="65.9">10</text>
<text x="274.7" y="65.9">13</text>
<text x="274.7" y="60.7">24</text>
<text x="274.7" y="62.4">20</text>
<text x="314" y="63">H1U</text>
<text x="319.2" y="62.4">3</text>
<text x="46" y="67.5">46</text>
<text x="46" y="69.2">48</text>
<text x="46" y="70.9">50</text>
<text x="56.9" y="67.5">45</text>
<text x="56.9" y="69.2">47</text>
<text x="56.9" y="70.9">49</text>
<text x="64.2" y="67.3">clk_buf</text>
<text x="202.1" y="68.1">L1U</text>
<text x="207.7" y="69.2">18</text>
<text x="207.7" y="67.5">19</text>
<text x="230.5" y="67.5">39</text>
<text x="241.5" y="68.1">VCC</text>
<text x="255.3" y="69.2">12</text>
<text x="274.7" y="69.2">14</text>
<text x="142.2" y="72.7">4</text>
<text x="142.2" y="76.1">5</text>
<text x="153.9" y="74.4">6</text>
<text x="200" y="75">H1U</text>
<text x="207.7" y="74.4">12</text>
<text x="207.7" y="76.1">13</text>
<text x="207.7" y="77.8">14</text>
<text x="244.3" y="73.3">VCC</text>
<text x="255.3" y="72.7">11</text>
<text x="274.7" y="72.7">15</text>
<text x="324.6" y="73.8">VCC</text>
<text x="230.5" y="81.2">31</text>
<text x="230.5" y="79.4">34</text>
<text x="353.5" y="82.3">VCC</text>
<text x="230.5" y="88">30</text>
<text x="186.4" y="93.1">1</text>
<text x="193" y="93.1">2</text>
<text x="207.7" y="93.1">35</text>
<text x="230.5" y="93.1">24</text>
<text x="230.5" y="91.4">29</text>
<text x="318.3" y="101.6">10</text>
<text x="319.2" y="99.9">9</text>
<text x="326.2" y="97.1" transform="rotate(-90 326.2 97.1)">7</text>
<text x="329.6" y="97.1" transform="rotate(-90 329.6 97.1)">6</text>
<text x="336" y="99.9">5</text>
<text x="314" y="102.2">H1U</text>
<text x="336" y="103.3">12</text>
<text x="341.2" y="103.3">9</text>
<text x="351.3" y="103.3">8</text>
<text x="314" y="110.7">H1U</text>
<text x="318.3" y="110.1">11</text>
<text x="183.9" y="125.4">14</text>
<text x="196.4" y="125.4">8</text>
<text x="172.8" y="126">VCC</text>
<text x="183.9" y="127.1">11</text>
<text x="196.4" y="130.5">7</text>
<text x="236.1" y="245.6">VCC</text>
<text x="244.6" y="245.6">VCC</text>
<text x="38.4" y="252">H1U</text>
<text x="43.4" y="251.4">3</text>
<text x="50.1" y="251.4">4</text>
<text x="58.8" y="252">H1U</text>
<text x="63.9" y="251.4">9</text>
<text x="70.5" y="251.4">8</text>
<text x="77.5" y="252">H1U</text>
<text x="81.7" y="251.4">13</text>
<text x="89.2" y="251.4">12</text>
<text x="99.6" y="252">H1U</text>
<text x="104.7" y="251.4">9</text>
<text x="168" y="247.3">VCC</text>
<text x="174.8" y="247.3">VCC</text>
<text x="181.6" y="247.3">VCC</text>
<text x="188.4" y="247.3">VCC</text>
<text x="195.2" y="247.3">VCC</text>
<text x="202.1" y="247.3">VCC</text>
<text x="208.9" y="247.3">VCC</text>
<text x="215.6" y="247.3">VCC</text>
<text x="222.5" y="247.3">VCC</text>
<text x="256.2" y="248.5">VCC</text>
<text x="279" y="248.5">H1U</text>
<text x="99.6" y="255.3">H1U</text>
<text x="103.9" y="254.7">10</text>
<text x="116.5" y="253.1">8</text>
<text x="120" y="253.6">H1U</text>
<text x="125.1" y="253.1">1</text>
<text x="135.2" y="253.1">2</text>
<text x="140.5" y="253.6">H1U</text>
<text x="144.7" y="253.1">11</text>
<text x="155.6" y="253.1">10</text>
<text x="256.5" y="254.5">L1U</text>
<text x="38.4" y="260.5">H1U</text>
<text x="43.4" y="259.9">5</text>
<text x="50.1" y="259.9">6</text>
<text x="58.8" y="260.5">H1U</text>
<text x="63" y="259.9">11</text>
<text x="70.5" y="259.9">10</text>
<text x="99.6" y="265.5">H1U</text>
<text x="99.6" y="269">H1U</text>
<text x="103.9" y="265">12</text>
<text x="103.9" y="268.4">13</text>
<text x="116.5" y="266.6">11</text>
<text x="120" y="267.2">H1U</text>
<text x="125.1" y="266.6">3</text>
<text x="135.2" y="266.6">4</text>
<text x="140.5" y="267.2">H1U</text>
<text x="144.7" y="266.6">13</text>
<text x="155.6" y="266.6">12</text>
<text x="339.2" y="266.9">Teltowkanalstr.2</text>
<text x="339.2" y="268.8">12247 Berlin</text>
<text x="361.2" y="268.8">Web: http://www.tigris.eu</text>
<text x="361.2" y="266.9">Tel: +49 (30) 7688 083-0</text>
<text x="339.2" y="273.7">Title</text>
<text x="361.2" y="270.7">Mail: info@tigris.eu</text>
<text x="375.6" y="275.2">UART-Baugruppe</text>
<text x="339.2" y="278.8">Size</text>
<text x="339.2" y="280.7">A2</text>
<text x="346" y="280.7">TIGRIS Artikel-Nummer: ED101-2</text>
<text x="346" y="278.8">Document Number</text>
<text x="395.4" y="280.7">see title</text>
<text x="395.4" y="278.8">Rev</text>
<text x="339.2" y="283.9">Date:</text>
<text x="346" y="283.9">Tuesday, January 11, 2022</text>
<text x="374.8" y="283.9">Sheet</text>
<text x="381.8" y="283.9">9</text>
<text x="386.9" y="283.9">of</text>
<text x="392" y="283.9">10</text>
</g>
<g font-size="1.5" fill="#004080">
<text x="114.4" y="36">A0</text>
<text x="114.4" y="32.6">G</text>
<text x="121.1" y="36">B0</text>
<text x="189.3" y="32.6">A0</text>
<text x="189.3" y="34.3">A1</text>
<text x="189.3" y="36">A2</text>
<text x="195.9" y="32.6">B0</text>
<text x="195.9" y="34.3">B1</text>
<text x="195.9" y="36">B2</text>
<text x="211.4" y="32.6">D0</text>
<text x="211.4" y="34.3">D1</text>
<text x="211.4" y="36">D2</text>
<text x="224.3" y="36">XOUT</text>
<text x="226" y="32.6">XIN</text>
<text x="114.4" y="37.7">A1</text>
<text x="114.4" y="39.4">A2</text>
<text x="114.4" y="41.1">A3</text>
<text x="121.1" y="37.7">B1</text>
<text x="121.1" y="39.4">B2</text>
<text x="121.1" y="41.1">B3</text>
<text x="189.3" y="37.7">A3</text>
<text x="189.3" y="39.4">A4</text>
<text x="189.3" y="41.1">A5</text>
<text x="195.9" y="37.7">B3</text>
<text x="195.9" y="39.4">B4</text>
<text x="195.9" y="41.1">B5</text>
<text x="211.4" y="37.7">D3</text>
<text x="211.4" y="39.4">D4</text>
<text x="211.4" y="41.1">D5</text>
<text x="220.2" y="39.4">#BAUDOUT</text>
<text x="224.4" y="41.1">RCLK</text>
<text x="114.4" y="42.8">A4</text>
<text x="114.4" y="44.5">A5</text>
<text x="114.4" y="46.2">A6</text>
<text x="114.4" y="47.9">A7</text>
<text x="121.1" y="42.8">B4</text>
<text x="121.1" y="44.5">B5</text>
<text x="121.1" y="46.2">B6</text>
<text x="121.1" y="47.9">B7</text>
<text x="189.3" y="42.8">A6</text>
<text x="189.3" y="44.5">A7</text>
<text x="189.3" y="47.9">G</text>
<text x="195.2" y="47.9">DIR</text>
<text x="195.9" y="42.8">B6</text>
<text x="195.9" y="44.5">B7</text>
<text x="211.4" y="42.8">D6</text>
<text x="211.4" y="44.5">D7</text>
<text x="211.4" y="47.9">DDIS</text>
<text x="120.1" y="51.3">A=B</text>
<text x="211.4" y="51.3">#ADS</text>
<text x="224.4" y="53">#DSR</text>
<text x="224.6" y="51.3">#CTS</text>
<text x="225.9" y="49.6">SIN</text>
<text x="259" y="49.6">R1OUT</text>
<text x="259" y="51.3">R2OUT</text>
<text x="259" y="53">R3OUT</text>
<text x="269.2" y="49.6">R1IN</text>
<text x="269.2" y="51.3">R2IN</text>
<text x="269.2" y="53">R3IN</text>
<text x="322" y="53">A</text>
<text x="332.7" y="53">Q</text>
<text x="211.4" y="58.1">A2</text>
<text x="211.4" y="56.4">A1</text>
<text x="211.4" y="54.7">A0</text>
<text x="224.2" y="58.1">SOUT</text>
<text x="224.3" y="54.7">#DCD</text>
<text x="224.6" y="59.8">#RTS</text>
<text x="259" y="58.1">T1IN</text>
<text x="259" y="59.8">T2IN</text>
<text x="259" y="54.7">R4OUT</text>
<text x="267.8" y="58.1">T1OUT</text>
<text x="267.8" y="59.8">T2OUT</text>
<text x="269.2" y="54.7">R4IN</text>
<text x="322" y="54.7">B</text>
<text x="327" y="60" transform="rotate(-90 327 60)">REXT/CEXT</text>
<text x="330.4" y="55.5" transform="rotate(-90 330.4 55.5)">CEXT</text>
<text x="332.7" y="56.4">Q</text>
<text x="211.4" y="64.9">#RD1</text>
<text x="211.4" y="63.2">RD2</text>
<text x="224.5" y="61.5">#DTR</text>
<text x="259" y="61.5">T3IN</text>
<text x="259" y="63.2">T4IN</text>
<text x="267.8" y="61.5">T3OUT</text>
<text x="267.8" y="63.2">T4OUT</text>
<text x="322" y="63.2">CLR</text>
<text x="211.4" y="70">#WR1</text>
<text x="211.4" y="68.3">WR2</text>
<text x="226.1" y="68.3">#RI</text>
<text x="259" y="66.6">C1+</text>
<text x="259" y="70">C1-</text>
<text x="269.8" y="66.6">C2+</text>
<text x="270.2" y="70">C2-</text>
<text x="211.4" y="75.1">CS0</text>
<text x="211.4" y="76.8">CS1</text>
<text x="259" y="73.4">V+</text>
<text x="271.1" y="73.4">V-</text>
<text x="211.4" y="78.5">#CS2</text>
<text x="223.6" y="80.2">#OUT1</text>
<text x="223.6" y="81.9">#OUT2</text>
<text x="223.1" y="88.7">INTRPT</text>
<text x="211.4" y="93.8">MR</text>
<text x="222.3" y="92.1">#RXRDY</text>
<text x="222.5" y="93.8">#TXRDY</text>
<text x="322" y="100.7">A</text>
<text x="332.7" y="100.7">Q</text>
<text x="322" y="102.3">B</text>
<text x="327" y="107.6" transform="rotate(-90 327 107.6)">REXT/CEXT</text>
<text x="330.4" y="103.2" transform="rotate(-90 330.4 103.2)">CEXT</text>
<text x="332.7" y="104">Q</text>
<text x="322" y="110.9">CLR</text>
<text x="187.6" y="126.2">VCC CLK</text>
<text x="187.6" y="127.9">VCC</text>
<text x="191" y="131.3">GND</text>
</g>
<g font-size="1.5" fill="#00f">
<text x="330.2" y="43.5">+</text>
<text x="330.2" y="91.1">+</text>
<text x="238.3" y="251.1">+</text>
<text x="246.8" y="251.1">+</text>
</g>
<g font-size="1.2">
<text x="47.5" y="7.6">5</text>
<text x="126.3" y="7.6">4</text>
<text x="205.2" y="7.6">3</text>
<text x="284.1" y="7.6">2</text>
<text x="363" y="7.6">1</text>
<text x="6.8" y="43.8">D</text>
<text x="402.9" y="43.8">D</text>
<text x="6.8" y="113.3">C</text>
<text x="402.9" y="113.3">C</text>
<text x="6.8" y="182.8">B</text>
<text x="402.9" y="182.8">B</text>
<text x="6.8" y="252.3">A</text>
<text x="402.9" y="252.3">A</text>
<text x="47.5" y="287.2">5</text>
<text x="126.3" y="287.2">4</text>
<text x="205.2" y="287.2">3</text>
<text x="284.1" y="287.2">2</text>
<text x="363" y="287.2">1</text>
</g>
</svg>
